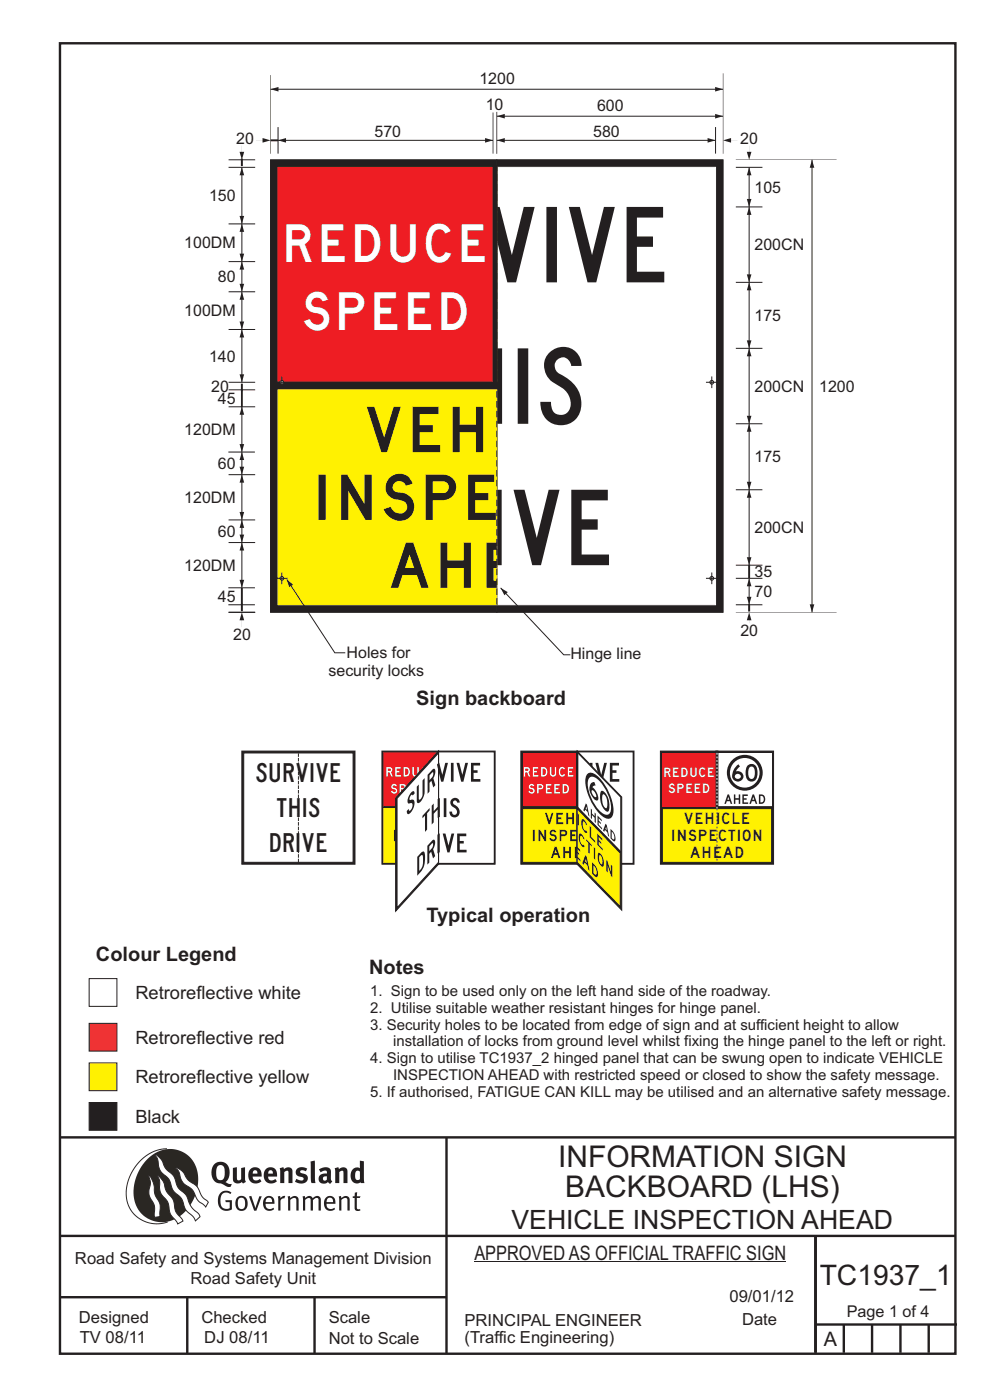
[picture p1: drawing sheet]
<svg xmlns="http://www.w3.org/2000/svg" width="210mm" height="297mm" viewBox="0 0 210 297" stroke-linecap="round" stroke-linejoin="round" font-family="sans-serif">
<g fill="none" stroke="#231f20" stroke-width=".51">
<path d="M12.7 9.2h190v278h-190zM12.7 241.3h190M94.7 241.4v45.8M12.7 275.2h82M12.7 262.2h190.1M39.7 275.2v12M66.7 275.2v12M173 262.1v24.9M173 281h30M179 281v6M185 281v6M191 281v6"/>
<path d="M197 281v6"/>
</g>
<path d="M35.4 243.7a9.5 9.5 0 0 0-8.6 10.4 6.5 6.5 0 0 0 8.8 5.1" fill="none" stroke="#2a2723" stroke-width=".21"/>
<path d="M31.3 245.9a6.1 6.1 0 0 1 7.3-1.6 6.1 6.1 0 0 1 3.4 6.6 8.8 8.8 0 0 1-7.2 8.4 6.1 6.1 0 0 1-6.4-7.5 10.5 10.5 0 0 1 2.9-5.9z" fill-rule="evenodd" fill="#2a2723"/>
<g fill="#fff" stroke="#2a2723" stroke-width=".21">
<path d="M31.6 249.3l.3 .3 .6 1.2 .4 2.6 1 2 .1 2.7-1.2 .1-.1-2.4-.9-1.8-.2-.7 .3-2.4z" fill-rule="evenodd"/>
<path d="M37.2 247.7l.5 .1 .9 .6 1.3 1.9 1.9 1.5 1.1 2.1 1.3 1.2-.6 1-1.6-1.5-1.2-2.2-2-1.5-.5-.9-.4-1.5z" fill-rule="evenodd"/>
<path d="M32.8 244.9l.4 .1 .9 .8 1 2.1 1.7 1.5 1 2.5 1.6 1.6 1.2 2.5 1.6 1.6 .2 .5-.9 .9-.5-.9-1.6-1.5-1-2.4-1.7-1.7-.9-2.4-1.8-1.7-.3-.9-.3-1.6z" fill-rule="evenodd"/>
<path d="M33.4 249.4l.5 .3 .7 .9 .7 2.1 1.5 1.9 .5 2.5 1.5 1.8v.1l-1.1 .6-1.6-2.1-.6-2.5-1.4-1.9-.3-1v-1.6z" fill-rule="evenodd"/>
</g>
<g fill="#231f20">
<path d="M46.8 253.1l.5-.4 .7-.1 .6 .1 .5 .3-.2 .3-.9-.3-.8 .2-.3 .7-.1 1.1 .1 .6 .3 .5 .5 .3h.6l.4-.1v-1.3h-.8l-.1-.4h1.4v2l-.7 .2-.8 .1-.6-.3-.5-.4-.3-.8-.1-1 .2-.7z" fill-rule="evenodd"/>
<path d="M50.7 254.3l.7-.2 .5 .5 .1 1.2-.2 .4-.3 .2h-.5l-.4-.3-.2-1.1zM50.4 254l-.5 1.1 .3 1.2 .7 .5 1-.1 .4-.4 .2-.5v-.8l-.2-.7-.3-.4-.5-.2h-.6z" fill-rule="evenodd"/>
<path d="M52.8 253.8l.5-.1 .9 2.6 .8-2.5h.5l-1.1 3h-.5z" fill-rule="evenodd"/>
<path d="M56.6 254.2l.4-.1 .4 .1 .2 .3 .1 .5h-1.4zM56.2 254l-.4 1v.7l.3 .6 .4 .4 .5 .2 1.1-.3 .1-.1-.2-.3-.6 .3-.7-.2-.3-.2-.1-.6v-.1h1.9l-.2-1.2-.8-.5-.5 .1z" fill-rule="evenodd"/>
<path d="M58.9 253.8l.5-.1 .1 .5 .4-.4 .6-.1-.2 .5-.4 .1-.4 .3v2.2h-.5z" fill-rule="evenodd"/>
<path d="M61 253.8l.5-.1a.24 .24 0 0 0 .1 .4 .24 .24 0 0 0 .3-.2l.8-.2 .6 .5v2.6h-.4l-.1-2.3-.1-.3-.3-.1-.8 .5v2.2h-.5z" fill-rule="evenodd"/>
<path d="M64.2 253.8l.4-.1a.23 .23 0 0 0 .2 .4 .23 .23 0 0 0 .3-.2l.5-.2 .6 .2a.23 .23 0 0 0 .2 .2 .23 .23 0 0 0 .2-.1l.8-.3 .6 .4 .1 2.7h-.5v-2.3l-.1-.3-.3-.1-.8 .5v2.2h-.5v-2.3l-.1-.3-.3-.1-.8 .4v2.3h-.4z" fill-rule="evenodd"/>
<path d="M69.5 254.2l.5-.1 .4 .1 .3 .8h-1.4zM69.2 254l-.5 1 .1 .7 .2 .6 .4 .4 .4 .2 1.1-.3 .2-.1-.2-.3-.6 .3-.7-.2-.3-.4v-.5h1.9l-.2-1.2-.4-.3-.5-.2-.5 .1z" fill-rule="evenodd"/>
<path d="M71.8 253.8l.5-.1a.24 .24 0 0 0 .1 .4 .24 .24 0 0 0 .4-.2l.7-.2 .6 .5 .1 2.6h-.5v-2.3l-.1-.3-.3-.1-.9 .5v2.2h-.4z" fill-rule="evenodd"/>
<path d="M75.3 253l.5-.1-.1 .9h.8l-.2 .3h-.6v2.2l.2 .2h.5v.3l-.2 .1-.6-.1-.4-.3v-2.4h-.4v-.3h.4z" fill-rule="evenodd"/>
<path d="M46.2 247.4l.4-.2h.4l.6 .6v1.8l-.2 .5-.3 .2h-.8l-.3-.6-.1-1.5zM45.5 246.9l-.4 .7-.2 .8v1l.3 .9 .7 .6 1 .2 1.6 .7 .4-.1 .3-.5h-.6l-.8-.4 .7-1 .2-1.5a1.91 1.91 0 0 0-1.1-1.7 1.91 1.91 0 0 0-2.1 .3z" fill-rule="evenodd"/>
<path d="M49.4 247.8l.8-.2 .1 2.5 .1 .2 .3 .1 .5-.3v-2.3l.8-.2v2.6l.2 .5-.7 .3a.39 .39 0 0 0-.7 0h-.8l-.5-.4z" fill-rule="evenodd"/>
<path d="M53.8 248.4l.3-.1h.3l.2 .7h-1zM53.1 248l-.3 .5-.1 .8v.7l.4 .6 .5 .4 .6 .1 .7-.1 .6-.4-.4-.5-.4 .3h-.5l-.4-.2-.2-.3v-.3h1.9l-.1-1-.3-.6-1-.4-.5 .1z" fill-rule="evenodd"/>
<path d="M57.1 248.4l.2-.1h.4l.2 .7h-1zM56.4 248l-.3 .6-.2 .8 .2 .7 .3 .5 .5 .4 .6 .1 .6-.1 .6-.4-.3-.5-.6 .3h-.5l-.4-.6v-.2h1.9l-.1-1-.3-.6-.5-.3-.5-.1-.5 .1z" fill-rule="evenodd"/>
<path d="M59.3 247.8l.8-.2 .1 .4 1-.4 .7 .3 .1 .5v2.6h-.8v-2.3l-.3-.3-.6 .3v2.3h-.9z" fill-rule="evenodd"/>
<path d="M63 248l.9-.4 1.3 .3-.3 .6-.9-.2-.3 .2 .1 .3 1 .3 .4 .4v.8l-.4 .6-1.1 .2-1.1-.4 .3-.6 1 .3h.3l.2-.3-.1-.3-1-.3-.4-.3-.2-.6z" fill-rule="evenodd"/>
<path d="M68.6 249.7l.7-.2v.7l-.3 .3-.3-.1-.2-.3zM67.7 248.1l.3 .6 .8-.4 .5 .2a.35 .35 0 0 1 0 .5 .35 .35 0 0 1-.5 0l-1 .4-.2 .9 .2 .4 .3 .3h1.1a.49 .49 0 0 1 .8 .2l.5-.6-.3-.4v-1.7l-.2-.5-.4-.3-.6-.1z" fill-rule="evenodd"/>
<path d="M71 247.8l.8-.2 .1 .4 1-.4 .6 .3 .2 .5v2.6h-.8v-2.3l-.3-.3-.6 .3v2.3h-.9z" fill-rule="evenodd"/>
<path d="M75.6 248.5l.3-.1 .4 .2v1.5l-.3 .2-.4-.1-.2-.3v-.9zM76.3 246.2v1.3a.19 .19 0 0 1 0 .3 .19 .19 0 0 1-.3-.1l-.8 .1-.6 .5-.2 .9 .1 1 .3 .5 .6 .3h.6l.5-.2v.2h.8l-.1-4.6z" fill-rule="evenodd"/>
<path d="M65.9 246.4l.9-.2 .1 4.8h-.8l-.1-.3z" fill-rule="evenodd"/>
</g>
<path d="M100.6 267.7h66.2" fill="none" stroke="#231f20" stroke-width=".21"/>
<path d="M18.9 217.1h5.9v5.9h-5.9z" fill-rule="evenodd" fill="#ee3b32" stroke="#231f20" stroke-width=".21"/>
<path d="M18.9 225.5h5.9v5.9h-5.9z" fill-rule="evenodd" fill="#fff101" stroke="#231f20" stroke-width=".21"/>
<path d="M18.9 233.9h5.9v5.9h-5.9z" fill-rule="evenodd" fill="#231f20" stroke="#231f20" stroke-width=".21"/>
<path d="M18.9 207.6h5.9v5.9h-5.9z" fill-rule="evenodd" fill="#fff" stroke="#231f20" stroke-width=".21"/>
<path d="M105.4 24.7h48" fill="none" stroke="#231f20" stroke-width=".21"/>
<g fill="#231f20">
<path d="M105.4 24.7l1.7-.5v.9z"/>
<path d="M151.7 24.2l1.7 .5-1.7 .4z"/>
</g>
<path d="M105.4 23.7v8.9M105.4 29.8h46.4" fill="none" stroke="#231f20" stroke-width=".21"/>
<g fill="#231f20">
<path d="M150.1 29.3l1.7 .5-1.7 .5z"/>
<path d="M105.4 29.8l1.7-.5v1z"/>
</g>
<path d="M151.8 27v5.6" fill="none" stroke="#231f20" stroke-width=".21"/>
<path d="M153.4 29.8l1.7-.5v1zM154.9 29.8h1.5z" fill="#231f20"/>
<path d="M172.2 33.9v96" fill="none" stroke="#231f20" stroke-width=".21"/>
<g fill="#231f20">
<path d="M171.8 128.2h.9l-.5 1.7z"/>
<path d="M172.2 33.9l.5 1.7h-.9z"/>
</g>
<g fill="#231f20" stroke="#231f20" stroke-width=".21">
<path d="M105.4 33.9h48v96h-48z" fill-rule="evenodd"/>
<path d="M105.4 81.1h46.4v1.6h-46.4z" fill-rule="evenodd"/>
</g>
<path d="M105.4 35.5h46.4v84.8h-46.4z" fill="none" stroke="#231f20" stroke-width=".21"/>
<path d="M105.4 35.5h46.4v92.8h-46.4z" fill-rule="evenodd" fill="#fff" stroke="#fff" stroke-width=".21"/>
<g fill="#231f20">
<path d="M105.4 43.9v7l2.2 9h1.9l3.9-16h-2.3l-2.5 10.2-2.6-10.2zM115.9 43.9v16h2.2v-16zM120.7 43.9l3.9 16h1.9l3.9-16h-2.3l-2.5 10.2-2.6-10.2zM132.9 43.9v16h8v-2.3h-5.8v-5.2h3.4v-2.2h-3.4v-4h5.6v-2.3z" fill-rule="evenodd"/>
<path d="M105.4 73.9v16h1.1v-16zM109.8 73.9v16h2.3v-16zM116.6 74.7a4.2 4.2 0 0 0 1.4 6.8 4.6 4.6 0 0 1 3.1 4.1 2.1 2.1 0 0 1-2 2.4 2.1 2.1 0 0 1-2.2-2.2v-.5h-2.3a4.4 4.4 0 0 0 4.6 4.9 4.4 4.4 0 0 0 4.1-5.4 7.2 7.2 0 0 0-4.6-5.5 1.79 1.79 0 0 1-.4-3.1 1.79 1.79 0 0 1 2.9 1.4h2.2a3.9 3.9 0 0 0-2.4-3.7 3.9 3.9 0 0 0-4.4 .8z" fill-rule="evenodd"/>
<path d="M105.4 103.9v16h1v-16zM108.9 103.9l4 16h1.9l3.9-16h-2.3l-2.5 10.2-2.6-10.2zM121.2 103.9v16h8v-2.3h-5.8v-5.2h3.4v-2.2h-3.4v-4h5.5v-2.3z" fill-rule="evenodd"/>
</g>
<path d="M156.1 33.9h21.4M156.1 129.9h21.4" fill="none" stroke="#231f20" stroke-width=".21"/>
<path d="M158.4 32.2h1l-.5 1.7zM158.9 30.9v1.5z" fill="#231f20"/>
<path d="M158.9 35.5v8.4M156.1 128.3h5.6" fill="none" stroke="#231f20" stroke-width=".21"/>
<g fill="#231f20">
<path d="M158.4 42.2h1l-.5 1.7z"/>
<path d="M158.9 35.5l.5 1.7h-1z"/>
</g>
<path d="M156.1 119.9h5.6M158.9 103.9v16" fill="none" stroke="#231f20" stroke-width=".21"/>
<g fill="#231f20">
<path d="M158.4 118.2h1l-.5 1.7z"/>
<path d="M158.9 103.9l.5 1.7h-1z"/>
</g>
<path d="M158.9 89.9v14M156.1 103.9h5.6" fill="none" stroke="#231f20" stroke-width=".21"/>
<g fill="#231f20">
<path d="M158.4 102.2h1l-.5 1.7z"/>
<path d="M158.9 89.9l.5 1.7h-1z"/>
</g>
<path d="M158.9 73.9v16M156.1 89.9h5.6" fill="none" stroke="#231f20" stroke-width=".21"/>
<g fill="#231f20">
<path d="M158.9 73.9l.5 1.7h-1z"/>
<path d="M158.4 88.2h1l-.5 1.7z"/>
</g>
<path d="M156.1 59.9h5.6M158.9 43.9v16M156.1 73.9h5.6" fill="none" stroke="#231f20" stroke-width=".21"/>
<g fill="#231f20">
<path d="M158.9 43.9l.5 1.7h-1z"/>
<path d="M158.4 58.2h1l-.5 1.7z"/>
</g>
<path d="M158.9 59.9v14" fill="none" stroke="#231f20" stroke-width=".21"/>
<g fill="#231f20">
<path d="M158.9 59.9l.5 1.7h-1z"/>
<path d="M158.4 72.2h1l-.5 1.7z"/>
</g>
<path d="M156.1 35.5h5.6M156.1 43.9h5.6M158.9 122.7v5.6" fill="none" stroke="#231f20" stroke-width=".21"/>
<g fill="#231f20">
<path d="M158.4 126.6h1l-.5 1.7z"/>
<path d="M158.9 122.7l.5 1.7h-1z"/>
</g>
<path d="M57.4 18.9h96" fill="none" stroke="#231f20" stroke-width=".21"/>
<g fill="#231f20">
<path d="M57.4 18.9l1.7-.5v1z"/>
<path d="M151.7 18.4l1.7 .5-1.7 .5z"/>
</g>
<path d="M57.4 15.9v16.7M59 29.8h45.6" fill="none" stroke="#231f20" stroke-width=".21"/>
<g fill="#231f20">
<path d="M102.9 29.3l1.7 .5-1.7 .5z"/>
<path d="M59 29.8l1.7-.5v1z"/>
</g>
<path d="M153.4 15.6v17M59 27v5.6" fill="none" stroke="#231f20" stroke-width=".21"/>
<path d="M55.7 29.3l1.7 .5-1.7 .5zM54.3 29.8h1.5z" fill="#231f20"/>
<g fill="#231f20" stroke="#231f20" stroke-width=".21">
<path d="M57.4 33.9h48v96h-48z" fill-rule="evenodd"/>
<path d="M59 81.1h46.4v1.6h-46.4z" fill-rule="evenodd"/>
</g>
<path d="M59 35.5h46.4v84.8h-46.4z" fill="none" stroke="#231f20" stroke-width=".21"/>
<path d="M59 35.5h46.4v45.6h-46.4z" fill-rule="evenodd" fill="#ee1d23" stroke="#ee1d23" stroke-width=".21"/>
<path d="M59 82.7h46.4v45.6h-46.4z" fill-rule="evenodd" fill="#fff101" stroke="#fff101" stroke-width=".21"/>
<g fill="#231f20">
<path d="M67.6 100.7v9.6h1.5v-9.6zM72.4 100.7v9.6h1.5v-6.2l3.6 6.2h1.3v-9.6h-1.5v6.3l-3.7-6.3zM82.7 101.3a2.64 2.64 0 0 0-.8 3 2.64 2.64 0 0 0 2.6 1.7 1.67 1.67 0 0 1 1.9 1.9 1.85 1.85 0 0 1-1.9 1.1 1.85 1.85 0 0 1-1.6-1.5l-1.5 .5a3.5 3.5 0 0 0 5.9 1.3 3.1 3.1 0 0 0 .1-3.4 3.1 3.1 0 0 0-3.1-1.5 1.21 1.21 0 0 1-1-1.3 1.21 1.21 0 0 1 1.3-1.1 1.43 1.43 0 0 1 1.5 1l1.4-.4a2.85 2.85 0 0 0-4.8-1.3zM91.8 102.1h2.2a1.24 1.24 0 0 1 1.2 1.2 1.24 1.24 0 0 1-1.1 1.3h-2.3zM90.3 100.7v9.6h1.5v-4.2a6.2 6.2 0 0 0 3.4-.3 2.67 2.67 0 0 0 1.5-3 2.67 2.67 0 0 0-2.7-2.1zM99.3 100.7v9.6h5.9v-1.5h-4.4v-2.7h2.8v-1.5h-2.8v-2.4h4v-1.5z" fill-rule="evenodd"/>
<path d="M77.8 86.3l3.1 9.6h1.2l2.9-9.6h-1.5l-2 6.5-2.1-6.5zM87.5 86.3v9.6h5.9v-1.5h-4.4v-2.7h2.8v-1.5h-2.8v-2.4h4v-1.5zM96 86.3v9.6h1.5v-4.2h3.5v4.2h1.5v-9.6h-1.5v3.8h-3.5v-3.8z" fill-rule="evenodd"/>
</g>
<path d="M106.2 124.7l13.4 14.2h1.4" fill="none" stroke="#231f20" stroke-width=".21"/>
<path d="M106.2 124.7l1.5 .9-.7 .7z" fill="#231f20"/>
<path d="M60.8 122.9l10.2 15.6h2.2" fill="none" stroke="#231f20" stroke-width=".21"/>
<g fill="#231f20">
<path d="M60.8 122.9l1.4 1.1-.9 .6z"/>
<path d="M86.1 115.1h1.5l3.3 9.6h-1.5l-1-2.7h-3l-.9 2.7h-1.6zM86.9 117.6l-1 2.9h2zM93.4 115.1v9.6h1.5v-4.2h3.5v4.2h1.5v-9.6h-1.5v3.8h-3.5v-3.8zM103.2 115.1v9.6h2.2v-1.5h-.7v-2.7h.7v-1.5h-.7v-2.4h.7v-1.5z" fill-rule="evenodd"/>
</g>
<path d="M105.4 128.3v-92.9" fill="none" stroke="#231f20" stroke-width=".21" stroke-dasharray="1.4 .7" stroke-linecap="butt"/>
<circle cx="59.8" cy="81.1" r=".4" fill="#fff" stroke="#231f20" stroke-width=".21"/>
<path d="M59.8 79.9v2.4M58.6 81.1h2.4" fill="none" stroke="#231f20" stroke-width=".21"/>
<circle cx="59.8" cy="122.7" r=".4" fill="#fff" stroke="#231f20" stroke-width=".21"/>
<path d="M58.6 122.7h2.4M59.8 121.5v2.4" fill="none" stroke="#231f20" stroke-width=".21"/>
<circle cx="151" cy="81.1" r=".4" fill="#fff" stroke="#231f20" stroke-width=".21"/>
<path d="M151 79.9v2.4M149.8 81.1h2.4" fill="none" stroke="#231f20" stroke-width=".21"/>
<circle cx="151" cy="122.7" r=".4" fill="#fff" stroke="#231f20" stroke-width=".21"/>
<path d="M57.4 29.8h1.6M104.6 23.9v8.7M152 29.8h1.6M158.9 119.8v2.8M149.8 122.7h2.4M151 121.5v2.4M156.1 122.7h5.6M158.9 128.1v1.6" fill="none" stroke="#231f20" stroke-width=".21"/>
<path d="M104.6 35.1h.8v46h-.8z" fill-rule="evenodd" fill="#231f20" stroke="#231f20" stroke-width=".21"/>
<path d="M158.9 129.9l.5 1.7h-1zM158.9 131.4v.8z" fill="#231f20"/>
<path d="M48.5 86.3h5.6M48.5 115.1h5.6M51.3 115.1v13.2M48.5 129.9h5.6" fill="none" stroke="#231f20" stroke-width=".21"/>
<g fill="#231f20">
<path d="M50.8 123h1l-.5 1.7z"/>
<path d="M51.3 115.1l.5 1.7h-1z"/>
</g>
<path d="M48.5 33.9h5.6M48.5 35.5h5.6M51.3 69.9v11.2M48.5 82.7h5.6M48.5 81.1h5.6M51.3 82.8v3.6" fill="none" stroke="#231f20" stroke-width=".21"/>
<g fill="#231f20">
<path d="M51.3 69.9l.5 1.7h-1z"/>
<path d="M50.8 79.4h1l-.5 1.7z"/>
</g>
<path d="M50.8 32.2h1l-.5 1.7zM51.3 30.9v1.5z" fill="#231f20"/>
<path d="M48.5 47.5h5.6M48.5 69.9h5.6M51.3 61.9v8M48.4 128.3h5.7" fill="none" stroke="#231f20" stroke-width=".21"/>
<g fill="#231f20">
<path d="M50.8 68.2h1l-.5 1.7z"/>
<path d="M51.3 61.9l.5 1.7h-1z"/>
</g>
<path d="M51.3 35.5v12" fill="none" stroke="#231f20" stroke-width=".21"/>
<g fill="#231f20">
<path d="M51.3 35.5l.5 1.7h-1z"/>
<path d="M50.8 45.8h1l-.5 1.7z"/>
</g>
<path d="M51.3 129.9l.5 1.7h-1zM51.3 131.4v1.6z" fill="#231f20"/>
<path d="M51.3 55.5v6.4M48.5 61.9h5.6" fill="none" stroke="#231f20" stroke-width=".21"/>
<g fill="#231f20">
<path d="M50.8 60.2h1l-.5 1.7z"/>
<path d="M51.3 55.5l.5 1.7h-1z"/>
</g>
<path d="M48.5 55.5h5.6M51.3 47.5v8" fill="none" stroke="#231f20" stroke-width=".21"/>
<g fill="#231f20">
<path d="M50.8 53.8h1l-.5 1.7z"/>
<path d="M51.3 47.5l.5 1.7h-1z"/>
</g>
<path d="M48.5 110.3h5.6M51.3 110.3v4.8M48.4 124.7h5.7" fill="none" stroke="#231f20" stroke-width=".21"/>
<g fill="#231f20">
<path d="M51.3 110.3l.5 1.7h-1z"/>
<path d="M50.8 113.4h1l-.5 1.7z"/>
</g>
<path d="M48.5 100.7h5.6M51.3 100.7v9.6" fill="none" stroke="#231f20" stroke-width=".21"/>
<g fill="#231f20">
<path d="M50.8 108.6h1l-.5 1.7z"/>
<path d="M51.3 100.7l.5 1.7h-1z"/>
</g>
<path d="M48.4 95.9h5.7M51.3 95.9v4.8" fill="none" stroke="#231f20" stroke-width=".21"/>
<g fill="#231f20">
<path d="M51.3 95.9l.5 1.7h-1z"/>
<path d="M50.8 99h1l-.5 1.7z"/>
</g>
<path d="M51.3 86.3v9.6" fill="none" stroke="#231f20" stroke-width=".21"/>
<g fill="#231f20">
<path d="M50.8 94.2h1l-.5 1.7z"/>
<path d="M51.3 86.3l.5 1.7h-1z"/>
</g>
<path d="M51.3 33.6v1.6M51.3 81.4v1.6M51.3 128.1v1.6M140.5 159.7h23.2v21.2h-23.2z" fill="none" stroke="#231f20" stroke-width=".21"/>
<path d="M140.1 159.3h24v24h-24z" fill-rule="evenodd" fill="#231f20" stroke="#231f20" stroke-width=".21"/>
<path d="M152.1 159.7h11.6v11.4h-11.6z" fill-rule="evenodd" fill="#fff"/>
<path d="M140.5 171.1h23.2v.4h-23.2z" fill-rule="evenodd" fill="#231f20" stroke="#231f20" stroke-width=".21"/>
<path d="M140.5 171.5h23.2v11.4h-23.2z" fill-rule="evenodd" fill="#fff101" stroke="#231f20" stroke-width=".21"/>
<path d="M152.1 171.5v11.4" fill="none" stroke="#231f20" stroke-width=".21" stroke-dasharray=".4 .4" stroke-linecap="butt"/>
<path d="M140.5 159.7h11.6v11.4h-11.6z" fill-rule="evenodd" fill="#ee1d23"/>
<path d="M151.9 159.3h.4v11.8h-.4z" fill-rule="evenodd" fill="#231f20" stroke="#231f20" stroke-width=".21"/>
<path d="M152.1 171.5v-12.2" fill="none" stroke="#fff" stroke-width=".21" stroke-dasharray=".4 .4" stroke-linecap="butt"/>
<g fill="#231f20">
<path d="M154.3 168.5h.3l.7 2h-.3l-.2-.5h-.6l-.2 .5h-.3zM154.5 169.1l-.2 .6h.4z" fill-rule="evenodd"/>
<path d="M155.7 168.5h.3v.8h.7v-.8h.3v2h-.3v-.8h-.7v.8h-.3z" fill-rule="evenodd"/>
<path d="M157.5 168.5h1.1v.4h-.8v.4h.6v.4h-.6v.5h.9v.3h-1.2z" fill-rule="evenodd"/>
<path d="M159.6 168.5h.3l.7 2h-.3l-.2-.5h-.6l-.2 .5h-.3zM159.8 169.1l-.2 .6h.4z" fill-rule="evenodd"/>
<path d="M161 168.5v2a1 1 0 0 0 1.2-.5 1.05 1.05 0 0 0-.1-1.1 1.05 1.05 0 0 0-1.1-.4zM161.3 168.8a.68 .68 0 0 1 .7 .7 .68 .68 0 0 1-.7 .7z" fill-rule="evenodd"/>
<circle cx="158" cy="163.9" r="3.8"/>
</g>
<circle cx="158" cy="163.9" r="3.1" fill="#fff"/>
<g fill="#231f20">
<path d="M156.3 162.4a2.75 2.75 0 0 0-.8 2.9 1.16 1.16 0 0 0 1.4 .5 1.16 1.16 0 0 0 .7-1.4 1.16 1.16 0 0 0-1.3-.8l-.2 .1 .9-1.1-.4-.5zM156 164.3a.62 .62 0 0 1 .9-.1 .62 .62 0 0 1 .1 .9 .62 .62 0 0 1-.9 0l-.2-.4z" fill-rule="evenodd"/>
<path d="M158.6 162.4a2.78 2.78 0 0 0 .1 3.2 1.24 1.24 0 0 0 1.3 .1 1.24 1.24 0 0 0 .7-1.2 1.79 1.79 0 0 0-1.3-2.4zM159 162.8a.67 .67 0 0 1 .8-.1 .67 .67 0 0 1 .3 .8v.4a1.08 1.08 0 0 1-.7 1.4 .95 .95 0 0 1-.7-1.4z" fill-rule="evenodd"/>
</g>
<g fill="#231f20" stroke="#231f20" stroke-width=".21">
<path d="M93 159.3h12v24h-12z" fill-rule="evenodd"/>
<path d="M93 171.1h11.6v.4h-11.6z" fill-rule="evenodd"/>
</g>
<path d="M93 159.7h11.6v21.2h-11.6z" fill="none" stroke="#231f20" stroke-width=".21"/>
<path d="M93 159.7h11.6v23.2h-11.6z" fill-rule="evenodd" fill="#fff" stroke="#fff" stroke-width=".21"/>
<g fill="#231f20">
<path d="M93 161.8v1.8l.6 2.2h.4l1-4h-.5l-.7 2.6-.6-2.6zM95.7 161.8v4h.5v-4zM96.8 161.8l1 4h.5l1-4h-.6l-.6 2.6-.7-2.6zM99.9 161.8v4h2v-.5h-1.4v-1.4h.8v-.5h-.8v-1h1.3v-.6z" fill-rule="evenodd"/>
<path d="M93 169.3v4h.3v-4zM94.1 169.3v4h.6v-4zM95.8 169.5a1.17 1.17 0 0 0 .7 1.9 .7 .7 0 0 1 .5 .9 .7 .7 0 0 1-.9 .5l-.2-.6h-.6a1.14 1.14 0 0 0 1.5 1.2 1.14 1.14 0 0 0 .5-1.9l-.9-.8a.45 .45 0 0 1-.1-.8 .45 .45 0 0 1 .7 .4h.5a.98 .98 0 0 0-.6-1 .98 .98 0 0 0-1.1 .2z" fill-rule="evenodd"/>
<path d="M93 176.8v4h.3v-4zM93.9 176.8l1 4h.5l.9-4h-.5l-.7 2.6-.6-2.6zM97 176.8v4h2v-.5h-1.5v-1.4h.9v-.5h-.9v-1h1.4v-.6z" fill-rule="evenodd"/>
</g>
<g fill="#231f20" stroke="#231f20" stroke-width=".21">
<path d="M81 159.3h12v24h-12z" fill-rule="evenodd"/>
<path d="M81.4 171.1h11.6v.4h-11.6z" fill-rule="evenodd"/>
</g>
<path d="M81.4 159.7h11.6v21.2h-11.6z" fill="none" stroke="#231f20" stroke-width=".21"/>
<path d="M81.4 159.7h11.6v11.4h-11.6z" fill-rule="evenodd" fill="#ee1d23" stroke="#ee1d23" stroke-width=".21"/>
<path d="M81.4 171.5h11.6v11.4h-11.6z" fill-rule="evenodd" fill="#fff101" stroke="#fff101" stroke-width=".21"/>
<g fill="#231f20">
<path d="M83.6 176v2.4h.3v-2.4zM84.8 176v2.4h.3v-1.5l1 1.5h.3v-2.4h-.4v1.6l-.9-1.6zM87.4 176.2a.73 .73 0 0 0-.2 .9 .73 .73 0 0 0 .8 .3 .39 .39 0 0 1 .1 .6 .39 .39 0 0 1-.6-.1l-.1-.2-.4 .2a.82 .82 0 0 0 1 .6 .82 .82 0 0 0 .6-1 .82 .82 0 0 0-1-.6 .34 .34 0 0 1 .1-.5 .34 .34 0 0 1 .5 .2l.4-.1a.71 .71 0 0 0-1.2-.3zM89.6 176.4h.6a.31 .31 0 0 1 .3 .3 .31 .31 0 0 1-.3 .3h-.6zM89.2 176v2.4h.4v-1h.5a.68 .68 0 0 0 .8-.7 .68 .68 0 0 0-.7-.7zM91.5 176v2.4h1.5v-.3h-1.1v-.7h.7v-.4h-.7v-.6h1v-.4z" fill-rule="evenodd"/>
<path d="M86.1 172.4l.8 2.4h.3l.7-2.4h-.3l-.6 1.7-.5-1.7zM88.6 172.4v2.4h1.4v-.3h-1.1v-.7h.7v-.4h-.7v-.6h1v-.4zM90.7 172.4v2.4h.3v-1h.9v1h.4v-2.4h-.4v1h-.9v-1z" fill-rule="evenodd"/>
</g>
<g fill="#fff">
<path d="M82.3 163h.4a.25 .25 0 0 1 .2 .3 .25 .25 0 0 1-.2 .2h-.4zM82 162.7v2h.3v-.8h.4l.3 .8h.3l-.4-.9a.56 .56 0 0 0 .3-.6 .56 .56 0 0 0-.5-.5zM83.8 162.7v2h1.3v-.3h-1v-.5h.6v-.4h-.6v-.4h.9v-.4zM85.6 162.7v2a1 1 0 0 0 1.3-.5 1.05 1.05 0 0 0-.2-1.1 1.05 1.05 0 0 0-1.1-.4zM85.9 163a.68 .68 0 0 1 .7 .7 .68 .68 0 0 1-.7 .7zM87.5 162.7v1.4a.67 .67 0 0 0 .7 .7 .67 .67 0 0 0 .6-.7v-1.4h-.3v1.4a.36 .36 0 0 1-.3 .4 .36 .36 0 0 1-.4-.4v-1.4zM89.6 162.9a1.19 1.19 0 0 0 .5 1.9l.5-.3 .1-.2-.3-.1a.43 .43 0 0 1-.6 .2 .43 .43 0 0 1-.1-.6 .48 .48 0 0 1 .1-.6 .48 .48 0 0 1 .5-.1h.4a.66 .66 0 0 0-1.1-.2zM91.3 162.7v2h1.2v-.3h-.9v-.5h.6v-.4h-.6v-.4h.8v-.4z" fill-rule="evenodd"/>
<path d="M83.2 166.5a.65 .65 0 0 0-.1 .8 .65 .65 0 0 0 .7 .2 .35 .35 0 0 1-.1 .6 .35 .35 0 0 1-.5-.3l-.3 .1a.68 .68 0 0 0 .8 .5 .68 .68 0 0 0 .5-.8 .68 .68 0 0 0-.8-.5l-.1-.2 .2-.3 .4 .2 .3-.1-.4-.4zM85.1 166.6h.4a.26 .26 0 0 1 .3 .3 .26 .26 0 0 1-.2 .2h-.5zM84.8 166.3v2h.3v-.8h.4a.56 .56 0 0 0 .6-.6 .56 .56 0 0 0-.6-.6zM86.6 166.3v2h1.3v-.3h-.9v-.5h.5v-.4h-.5v-.4h.8v-.4zM88.4 166.3v2h1.2v-.3h-.9v-.5h.6v-.4h-.6v-.4h.9v-.4zM90.2 166.3v2a1 1 0 0 0 1.2-.5 1.05 1.05 0 0 0-.1-1.1 1.05 1.05 0 0 0-1.1-.4zM90.5 166.6a.68 .68 0 0 1 .7 .7 .68 .68 0 0 1-.7 .7z" fill-rule="evenodd"/>
</g>
<path d="M88.2 179.6h.4l.8 2.4h-.4l-.2-.6h-.8l-.2 .6h-.4zM88.4 180.3l-.2 .7h.4zM90 179.6v2.4h.4v-1h.9v1h.3v-2.4h-.3v1h-.9v-1zM92.5 179.6v2.4h.5v-.3h-.2v-.7h.2l-.2-1h.2v-.4z" fill-rule="evenodd" fill="#231f20"/>
<path d="M93 182.9v-23.2" fill="none" stroke="#231f20" stroke-width=".21" stroke-dasharray=".4 .2" stroke-linecap="butt"/>
<g fill="#231f20" stroke="#231f20" stroke-width=".21">
<path d="M93 159.3v24l-9.1 10v-24z" fill-rule="evenodd"/>
<path d="M93 171.1v.4l-8.8 9.7v-.4z" fill-rule="evenodd"/>
</g>
<path d="M93 159.7v21.2l-8.8 9.7v-21.2z" fill="none" stroke="#231f20" stroke-width=".21"/>
<path d="M93 159.7v23.2l-8.8 9.7v-23.2z" fill-rule="evenodd" fill="#fff" stroke="#231f20" stroke-width=".21"/>
<g fill="#231f20">
<path d="M87.2 168.1a2.18 2.18 0 0 0-.6 2.3l.2 .1a.49 .49 0 0 1 .7 0 .49 .49 0 0 1 0 .7l-.6 .8-.1-.1-.1-.3-.4 .5 .2 .6a2.44 2.44 0 0 0 1.2-3h-.6a.65 .65 0 0 1 .1-1l.2-.1 .1 .2 .4-.5-.2-.5zM90.1 165.1l-.5 .4v3.1a1.05 1.05 0 0 1-.7 1l-.1-3.2-.4 .5 .1 3.4a1.56 1.56 0 0 0 1.4-1.5l.2-.7zM91.7 163.3l-1 1.1v4l.4-.5v-1.8l.4-.5 .4 1.5 .5-.5-.5-1.5a2.06 2.06 0 0 0 .3-2zM91.6 163.9h.3l-.1 .6-.7 1v-1zM93 161.8l-.3 .4 .3 1.4z" fill-rule="evenodd"/>
<path d="M91.1 171.4l-1.5 1.7v.5l.6-.6v3.5l.4-.5v-3.5l.5-.6zM93 169.3l-.2 .2v1.7l-.8 .9v-1.6l-.4 .4v4l.4-.4v-1.9l.8-.9v1.8l.2-.2z" fill-rule="evenodd"/>
<path d="M89.2 181l-.7 .8v4a4.8 4.8 0 0 0 1.5-5.1h-.3zM89.2 181.6l.3-.2 .2 .6a3 3 0 0 1-.8 2.8v-2.9zM91.7 178.3l-1.1 1.1v4l.5-.4v-1.9l.4-.4 .4 1.4 .4-.5-.4-1.5a2.06 2.06 0 0 0 .2-1.9zM91.6 179l.2-.1v.7l-.7 .9v-1zM93 176.8l-.2 .3v4l.2-.3z" fill-rule="evenodd"/>
</g>
<g fill="#231f20" stroke="#231f20" stroke-width=".21">
<path d="M51.3 159.3h24v24h-24z" fill-rule="evenodd"/>
<path d="M51.7 171.1h23.2v.4h-23.2z" fill-rule="evenodd"/>
</g>
<path d="M51.7 159.7h23.2v21.2h-23.2z" fill="none" stroke="#231f20" stroke-width=".21"/>
<path d="M51.7 159.7h23.2v23.2h-23.2z" fill-rule="evenodd" fill="#fff" stroke="#231f20" stroke-width=".21"/>
<path d="M63.3 182.9v-23.6" fill="none" stroke="#231f20" stroke-width=".21" stroke-dasharray=".7 .2" stroke-linecap="butt"/>
<g fill="#231f20" stroke="#231f20" stroke-width=".21">
<path d="M122.5 159.3h12v24h-12z" fill-rule="evenodd"/>
<path d="M122.5 171.1h11.6v.4h-11.6z" fill-rule="evenodd"/>
</g>
<path d="M122.5 159.7h11.6v21.2h-11.6z" fill="none" stroke="#231f20" stroke-width=".21"/>
<path d="M122.5 159.7h11.6v23.2h-11.6z" fill-rule="evenodd" fill="#fff" stroke="#fff" stroke-width=".21"/>
<g fill="#231f20">
<path d="M122.5 161.8v1.8l.5 2.2h.5l1-4h-.6l-.6 2.6-.7-2.6zM125.1 161.8v4h.6v-4zM126.3 161.8l1 4h.5l.9-4h-.5l-.7 2.6-.6-2.6zM129.4 161.8v4h2v-.5h-1.5v-1.4h.9v-.5h-.9v-1h1.4v-.6z" fill-rule="evenodd"/>
<path d="M122.5 169.3v4h.3v-4zM123.6 169.3v4h.6v-4zM125.3 169.5a1.17 1.17 0 0 0 .7 1.9 .7 .7 0 0 1 .4 .9 .7 .7 0 0 1-.8 .5l-.2-.6h-.6a1.14 1.14 0 0 0 1.5 1.2 1.14 1.14 0 0 0 .5-1.9l-1-.8a.45 .45 0 0 1-.1-.8 .45 .45 0 0 1 .7 .4h.6a.98 .98 0 0 0-.6-1 .98 .98 0 0 0-1.1 .2z" fill-rule="evenodd"/>
<path d="M122.5 176.8v4h.2v-4zM123.4 176.8l1 4h.4l1-4h-.6l-.6 2.6-.6-2.6zM126.4 176.8v4h2v-.5h-1.4v-1.4h.8v-.5h-.8v-1h1.4v-.6z" fill-rule="evenodd"/>
</g>
<path d="M110.5 159.3h12v24h-12z" fill-rule="evenodd" fill="#231f20" stroke="#231f20" stroke-width=".21"/>
<path d="M110.9 159.7h11.6v21.2h-11.6z" fill="none" stroke="#231f20" stroke-width=".21"/>
<path d="M110.9 159.7h11.6v11.4h-11.6z" fill-rule="evenodd" fill="#ee1d23"/>
<path d="M110.9 171.1h11.6v.4h-11.6z" fill-rule="evenodd" fill="#231f20" stroke="#231f20" stroke-width=".21"/>
<path d="M110.9 171.5h11.6v11.4h-11.6z" fill-rule="evenodd" fill="#fff101" stroke="#231f20" stroke-width=".21"/>
<g fill="#231f20">
<path d="M113 176v2.4h.4v-2.4zM114.2 176v2.4h.4v-1.5l.9 1.5h.3v-2.4h-.3v1.6l-1-1.6zM116.8 176.2a.73 .73 0 0 0-.1 .9 .73 .73 0 0 0 .8 .3 .39 .39 0 0 1 .1 .6 .39 .39 0 0 1-.6-.1l-.1-.2-.4 .2a.82 .82 0 0 0 1 .6 .82 .82 0 0 0 .6-1 .82 .82 0 0 0-1-.6 .34 .34 0 0 1 .1-.5 .34 .34 0 0 1 .5 .2l.3-.1a.71 .71 0 0 0-1.2-.3zM119.1 176.4h.5a.31 .31 0 0 1 .3 .3 .31 .31 0 0 1-.2 .3h-.6zM118.7 176v2.4h.4v-1h.5a.68 .68 0 0 0 .7-.7 .68 .68 0 0 0-.7-.7zM121 176v2.4h1.4v-.3h-1.1v-.7h.7v-.4h-.7v-.6h1v-.4z" fill-rule="evenodd"/>
<path d="M115.6 172.4l.8 2.4h.3l.7-2.4h-.4l-.5 1.7-.5-1.7zM118 172.4v2.4h1.5v-.3h-1.1v-.7h.7v-.4h-.7v-.6h1v-.4zM120.1 172.4v2.4h.4v-1h.9v1h.4v-2.4h-.4v1h-.9v-1z" fill-rule="evenodd"/>
</g>
<g fill="#fff">
<path d="M111.4 163h.4a.25 .25 0 0 1 .3 .3 .25 .25 0 0 1-.2 .2h-.5zM111.1 162.7v2h.3v-.8h.4l.3 .8h.4l-.4-.9a.56 .56 0 0 0 .3-.6 .56 .56 0 0 0-.5-.5zM113 162.7v2h1.2v-.3h-.9v-.5h.6v-.4h-.6v-.4h.8v-.4zM114.8 162.7v2a1 1 0 0 0 1.2-.5 1.05 1.05 0 0 0-.1-1.1 1.05 1.05 0 0 0-1.1-.4zM115.1 163a.68 .68 0 0 1 .7 .7 .68 .68 0 0 1-.7 .7zM116.6 162.7v1.4a.67 .67 0 0 0 .7 .7 .67 .67 0 0 0 .7-.7v-1.4h-.3v1.4a.36 .36 0 0 1-.4 .4 .36 .36 0 0 1-.3-.4v-1.4zM118.8 162.9a1.19 1.19 0 0 0 .5 1.9l.5-.3 .1-.2-.3-.1a.43 .43 0 0 1-.6 .2 .43 .43 0 0 1-.2-.6 .48 .48 0 0 1 .1-.6 .48 .48 0 0 1 .6-.1h.4a.66 .66 0 0 0-1.1-.2zM120.4 162.7v2h1.2v-.3h-.9v-.5h.6v-.4h-.6v-.4h.9v-.4z" fill-rule="evenodd"/>
<path d="M112.3 166.5a.65 .65 0 0 0 0 .8 .65 .65 0 0 0 .7 .2 .35 .35 0 0 1-.2 .6 .35 .35 0 0 1-.4-.3l-.3 .1a.68 .68 0 0 0 .8 .5 .68 .68 0 0 0 .5-.8 .68 .68 0 0 0-.8-.5l-.1-.2 .1-.3 .4 .2 .3-.1-.3-.4zM114.2 166.6h.5a.26 .26 0 0 1 .3 .3 .26 .26 0 0 1-.3 .2h-.5zM113.9 166.3v2h.3v-.8h.5a.56 .56 0 0 0 .6-.6 .56 .56 0 0 0-.6-.6zM115.8 166.3v2h1.2v-.3h-.9v-.5h.6v-.4h-.6v-.4h.9v-.4zM117.6 166.3v2h1.2v-.3h-.9v-.5h.6v-.4h-.6v-.4h.8v-.4zM119.3 166.3v2a1 1 0 0 0 1.3-.5 1.05 1.05 0 0 0-.1-1.1 1.05 1.05 0 0 0-1.2-.4zM119.7 166.6a.68 .68 0 0 1 .7 .7 .68 .68 0 0 1-.7 .7z" fill-rule="evenodd"/>
</g>
<path d="M117.7 179.6h.3l.9 2.4h-.4l-.3-.6h-.7l-.2 .6h-.4zM117.9 180.3l-.3 .7h.5zM119.5 179.6v2.4h.4v-1h.8v1h.4v-2.4h-.4v1h-.8v-1zM121.9 179.6v2.4h.6v-.3h-.2v-.7h.2l-.2-1h.2v-.4z" fill-rule="evenodd" fill="#231f20"/>
<g fill="#231f20" stroke="#231f20" stroke-width=".21">
<path d="M122.3 159.6h.2v11.5h-.2z" fill-rule="evenodd"/>
<path d="M122.4 159.3l9.5 9.8v24l-9.5-9.8z" fill-rule="evenodd"/>
</g>
<path d="M122.4 159.7l9.2 9.5v21.2l-9.2-9.5z" fill="none" stroke="#231f20" stroke-width=".21"/>
<path d="M122.4 159.7l9.2 9.5v11.4l-9.2-9.5z" fill-rule="evenodd" fill="#fff"/>
<path d="M122.4 171.1l9.2 9.5v.4l-9.2-9.5z" fill-rule="evenodd" fill="#231f20" stroke="#231f20" stroke-width=".21"/>
<path d="M122.4 171.5l9.2 9.5v11.4l-9.2-9.5z" fill-rule="evenodd" fill="#fff101" stroke="#231f20" stroke-width=".21"/>
<g fill="#231f20">
<path d="M122.9 176.9a2.54 2.54 0 0 0 .9 2.8l.2-.2-.3-.3a1.48 1.48 0 0 1-.5-1.9l.8 .8-.6-1.1-.4-.2zM124.4 178v.4l.4 .4v2.1l.3 .3v-2.1l.4 .5v-.4zM126 179.7v2.4l.3 .3v-2.4zM126.9 181a2.44 2.44 0 0 0 .9 2.9 2.42 2.42 0 0 0-.7-3zM127.2 181.5a1.43 1.43 0 0 1 .5 1.8 1.42 1.42 0 0 1-.5-1.8zM128.6 182.4v2.4l.3 .3v-1.5l.7 2.3 .3 .2v-2.4l-.3-.3v1.6l-.7-2.3z" fill-rule="evenodd"/>
<path d="M122.5 172.5v2.4l.3 .3v-2.4zM123.4 173.9a2.54 2.54 0 0 0 1 2.8l.2-.2-.4-.3a1.48 1.48 0 0 1-.5-1.9l.9 .8-.6-1.1-.4-.2zM125.1 175.2v2.4l1.1 1.2v-.4l-.8-.9v-2zM126.7 176.8v2.4l1.2 1.2v-.3l-.9-.9v-.7l.5 .6v-.4l-.5-.6v-.6l.8 .8v-.3z" fill-rule="evenodd"/>
<path d="M122.4 181.7v.3l.7 .8v-.4zM122.4 180.6v.4l.4 .4v-.4zM122.4 179.6v.4l.7 .7v-.4zM124.1 181.4l.3 .3 .7 3.1-.3-.3-.2-.9-.6-.6-.2 .5-.3-.4zM124.3 182.2l-.2 .5 .4 .4zM125.6 182.9v2.4l.9 .8a1.51 1.51 0 0 0 .1-2zM125.9 183.6a1.63 1.63 0 0 1 .5 2l-.5-.4z" fill-rule="evenodd"/>
</g>
<path d="M122.4 159.6l.2 .1v11.6l-.2-.2z" fill-rule="evenodd" fill="#231f20" stroke="#231f20" stroke-width=".21"/>
<g fill="#231f20">
<path d="M124.3 170.4l.2 .3 .6 2.5-.3-.2-.2-.7-.5-.6-.1 .5-.3-.3zM124.4 171.1l-.2 .4 .3 .4z" fill-rule="evenodd"/>
<path d="M125.3 171.5l.3 .3v.8l.5 .6v-.8l.3 .2v2l-.3-.2v-.9l-.5-.6v.9l-.3-.3z" fill-rule="evenodd"/>
<path d="M126.7 173l1 .9v.3l-.7-.6v.5l.5 .4v.3l-.5-.4v.5l.7 .8v.3l-1-1z" fill-rule="evenodd"/>
<path d="M128.4 174.7l.3 .3 .5 2.6-.2-.3-.2-.7-.5-.5-.1 .4-.3-.3zM128.6 175.4l-.2 .4 .3 .4z" fill-rule="evenodd"/>
<path d="M129.5 175.8v2l.8 .7a1.29 1.29 0 0 0 0-1.7zM129.8 176.4a1.25 1.25 0 0 1 .3 1.7l-.3-.3z" fill-rule="evenodd"/>
<path d="M124.7 164.1a1.49 1.49 0 0 1 1.8 .4 10.7 10.7 0 0 1 3.6 8.1 1.12 1.12 0 0 1-1.8 .9 10.3 10.3 0 0 1-4.1-8.5z" fill-rule="evenodd"/>
</g>
<path d="M124.9 165.1a1.06 1.06 0 0 1 1.7 .1 8.7 8.7 0 0 1 3 6.8 .89 .89 0 0 1-1.4 .8 8.3 8.3 0 0 1-3.5-7.2z" fill-rule="evenodd" fill="#fff"/>
<g fill="#231f20">
<path d="M125.4 166.1a2.7 2.7 0 0 0 1.2 3.7 .88 .88 0 0 0 .2-1.2l-.5-.9-.6-.7 .3-.3 .3-.1-.2-.7zM125.5 167.7l.1-.1a1.45 1.45 0 0 1 .9 1.5 1.27 1.27 0 0 1-1-1.4z" fill-rule="evenodd"/>
<path d="M127.5 167.8a4 4 0 0 0 1.1 4.3l.3 .1a3.1 3.1 0 0 0 .3-2.4 2.53 2.53 0 0 0-1.6-2zM127.9 168.6a.89 .89 0 0 1 .8 1l.1 .4a1.23 1.23 0 0 1-.3 1.5 2.67 2.67 0 0 1-.6-2.9z" fill-rule="evenodd"/>
</g>
<g font-size="8" fill="#fff">
<text x="60.7" y="55.5">REDUCE</text>
<text x="64.5" y="69.9">SPEED</text>
</g>
<g font-size="6.3" fill="#231f20">
<text x="118.4" y="247.6">INFORMATION SIGN</text>
<text x="119.9" y="253.9">BACKBOARD (LHS)</text>
</g>
<text font-size="6" fill="#231f20" x="173.9" y="272.6">TC1937_1</text>
<text font-size="5.6" fill="#231f20" x="108.5" y="260.7">VEHICLE INSPECTION AHEAD</text>
<g font-size="4.2" fill="#231f20">
<text x="88.3" y="149.5">Sign backboard</text>
<text x="90.5" y="195.6">Typical operation</text>
<text x="20.4" y="203.9">Colour Legend</text>
<text x="78.3" y="206.6">Notes</text>
<text x="100.6" y="267.2">APPROVED AS OFFICIAL TRAFFIC SIGN</text>
<text x="174.7" y="285.6">A</text>
</g>
<g font-size="4" fill="#231f20">
<text x="54.4" y="165.8">SURVIVE</text>
<text x="58.8" y="173.3">TH</text>
<text x="64.4" y="173.3">IS</text>
<text x="57.4" y="180.8">DRI</text>
<text x="64.2" y="180.8">VE</text>
</g>
<g font-size="3.9" fill="#231f20">
<text x="28.7" y="211.9">Retroreflective white</text>
<text x="28.7" y="221.4">Retroreflective red</text>
<text x="28.7" y="229.8">Retroreflective yellow</text>
<text x="28.7" y="238.2">Black</text>
</g>
<g font-size="3.5" fill="#231f20">
<text x="15.9" y="268.1">Road Safety and Systems Management Division</text>
<text x="40.4" y="272.5">Road Safety Unit</text>
<text x="16.7" y="280.6">Designed</text>
<text x="42.7" y="280.6">Checked</text>
<text x="69.7" y="280.6">Scale</text>
<text x="98.5" y="281.3">PRINCIPAL ENGINEER</text>
<text x="154.7" y="276.2">09/01/12</text>
<text x="157.4" y="281.2">Date</text>
<text x="16.9" y="284.8">TV 08/11</text>
<text x="43.3" y="284.9">DJ 08/11</text>
<text x="69.7" y="285.2">Not to Scale</text>
<text x="98.5" y="284.8">(Traffic Engineering)</text>
</g>
<g font-size="3.4" fill="#231f20">
<text x="101.7" y="17.8">1200</text>
<text x="103" y="23.2">10</text>
<text x="126.6" y="23.5">600</text>
<text x="79.4" y="29">570</text>
<text x="125.8" y="29">580</text>
<text x="50.1" y="30.5">20</text>
<text x="157" y="30.5">20</text>
<text x="160" y="40.9">105</text>
<text x="44.4" y="42.7">150</text>
<text x="39.1" y="52.7">100DM</text>
<text x="160" y="53.1">200CN</text>
<text x="46.2" y="59.9">80</text>
<text x="39.1" y="67.1">100DM</text>
<text x="160" y="68.1">175</text>
<text x="44.4" y="76.7">140</text>
<text x="44.8" y="83.1">20</text>
<text x="160" y="83.1">200CN</text>
<text x="173.8" y="83.1">1200</text>
<text x="46.2" y="85.7">45</text>
<text x="39.1" y="92.3">120DM</text>
<text x="46.2" y="99.5">60</text>
<text x="160" y="98.1">175</text>
<text x="39.1" y="106.7">120DM</text>
<text x="46.2" y="113.9">60</text>
<text x="160" y="113.1">200CN</text>
<text x="39.1" y="121.1">120DM</text>
<text x="160" y="122.5">35</text>
<text x="46.2" y="127.7">45</text>
<text x="160" y="126.7">70</text>
<text x="49.5" y="135.8">20</text>
<text x="157.1" y="134.9">20</text>
<text x="69.7" y="143.3">security locks</text>
<text x="73.5" y="139.6">Holes for</text>
<text x="121" y="139.8">Hinge line</text>
<text x="179.6" y="279.5">Page 1 of 4</text>
</g>
<g font-size="3.2" fill="#231f20">
<text x="78.5" y="211.3">1. Sign to be used only on the left hand side of the roadway.</text>
<text x="78.5" y="214.9">2. Utilise suitable weather resistant hinges for hinge panel.</text>
<text x="78.5" y="218.4">3. Security holes to be located from edge of sign and at sufficient height to allow</text>
<text x="83.4" y="222">installation of locks from ground level whilst fixing the hinge panel to the left or right.</text>
<text x="78.5" y="225.5">4. Sign to utilise TC1937_2 hinged panel that can be swung open to indicate VEHICLE</text>
<text x="78.5" y="232.6">5. If authorised, FATIGUE CAN KILL may be utilised and an alternative safety message.</text>
<text x="83.4" y="229.1">INSPECTION AHEAD with restricted speed or closed to show the safety message.</text>
</g>
<g font-size="2.4" fill="#231f20">
<text x="142.6" y="178.4">INSPE</text>
<text x="145.2" y="174.8">VEH</text>
<text x="152.2" y="174.8">ICLE</text>
<text x="152.5" y="178.4">CTION</text>
<text x="146.5" y="182">AHEAD</text>
</g>
<g font-size="2" fill="#fff">
<text x="140.9" y="164.7">REDUCE</text>
<text x="141.9" y="168.3">SPEED</text>
</g>
</svg>
